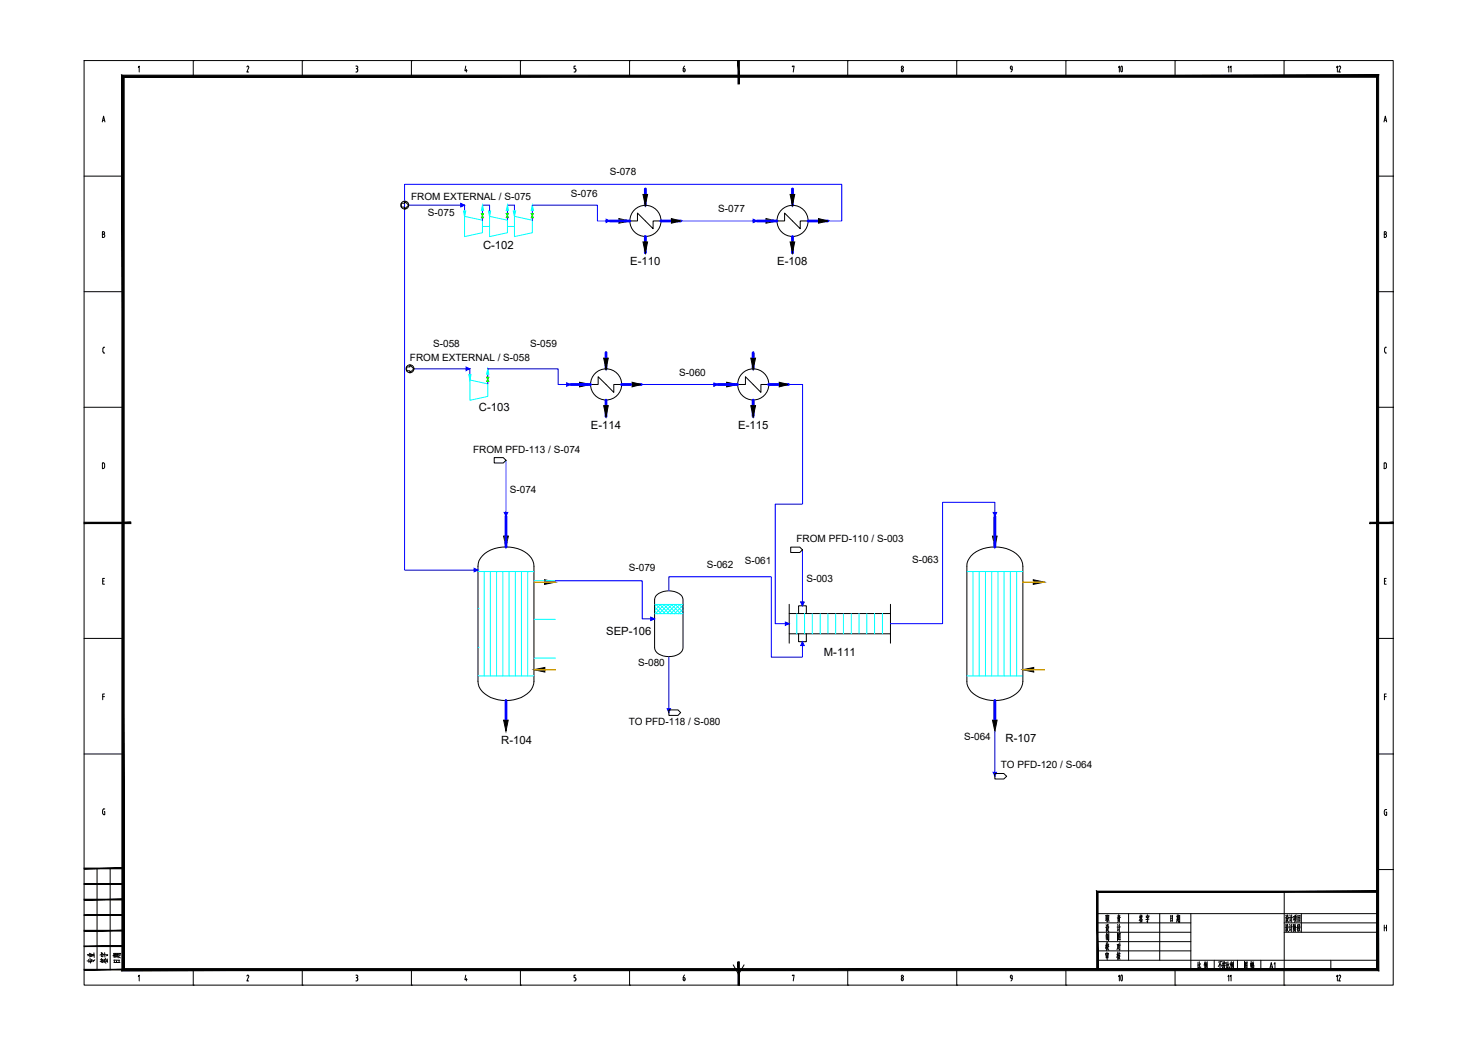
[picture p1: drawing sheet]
<svg xmlns="http://www.w3.org/2000/svg" width="420mm" height="297mm" viewBox="0 0 420 297" stroke-linecap="round" stroke-linejoin="round" font-family="sans-serif">
<g fill="none" stroke="#000" stroke-width=".28">
<path d="M23.9 17.2h372.2v262.8h-372.2zM39.3 19.2l.3-.4v1.7M54.9 17.2h.1M54.9 17.2v4.5M70.2 19l.4-.2 .1 .5M70.6 19.4l-.4 1.1h.5M85.9 17.2h.1M85.9 17.2v4.5M101.2 18.8l.5 .2v.3l-.3 .2 .3 .4M101.3 19.5h.1M101.7 19.9v.2M117 17.2h.1"/>
<path d="M117 17.2v4.5M132.4 18.8l-.2 1.3h.6M132.6 19.7v.8M147.9 17.2h.1M147.9 17.2v4.5M163.5 19.5l.2 .4M163.6 18.8h-.4v.7h.2M163.7 19.9v.2M179 17.2h.1M179 17.2v4.5M194.2 19.5h.3M194.2 19.5v.6"/>
<path d="M194.5 19.5l.3 .4M194.6 18.8l-.3 .7M194.7 19.9v.2M210 17.2h.1M225.2 19v-.2h.5l-.2 1.7M241 17.2h.1M241 17.2v4.5M256.2 19.9l.3-.4 .3 .4M256.2 19.9v.2M256.7 19.9v.2M272 17.2h.1M272 17.2v4.5"/>
<path d="M287.2 19.1l.3-.3 .3 .3M287.2 19.2l.2 .4 .3 .1v-.5M287.8 19.6l-.4 .8M303 17.2h.1M303 17.2v4.5M334 17.2h.1M334 17.2v4.5M365 17.2h.1M365 17.2v4.5M29.1 34.7l.3-1.7 .4 1.7M29.2 34.2h.5M101.7 20.1l-.1 .3-.4 .1"/>
<path d="M163.7 20.1l-.1 .3-.4 .1M194.2 20.1l.3 .3 .3-.3M256.2 20.1l.3 .3 .3-.3M393.4 34.7l.4-1.7 .4 1.7M393.6 34.2h.5M23.9 50.1h11.1M391.6 50.1h4.5M396.1 50.1h.1M29.1 66.6h.3M29.4 65.9h-.3v1.6h.3M29.5 65.9l.2 .3-.2 .4 .3 .4-.3 .5M393.5 66.6h.3"/>
<path d="M393.8 65.9h-.3v1.6h.3M393.8 65.9l.3 .3-.3 .4 .4 .4-.4 .5M23.9 82.9h11.1M29.2 99.1v.8M29.3 99.9l.1 .4 .3 .1M29.7 98.7l-.3 .1-.1 .3M391.6 82.9h4.5M393.6 99.1v.8M393.6 99.9l.3 .4M393.9 98.7h.2M393.9 98.7l-.3 .4M396.1 82.9h.1"/>
<path d="M23.9 115.8h11.1M391.6 115.8h4.5M393.9 100.4h.2M396.1 115.8h.1M29.1 131.6h.5l.1 .5v.8l-.6 .3zM394.1 132.1v.6M394.2 132l-.2-.4h-.5v1.6l.5-.1 .2-.4M396.1 148.6h.1M29.2 165.2h.4M29.7 164.4h-.5v1.7h.5M393.6 165.2h.3M394.1 164.4h-.5v1.7h.5"/>
<path d="M23.9 181.5h11.1M29.2 198h.5M29.7 197.3h-.5v1.6M391.6 181.5h4.5M393.6 198h.5M394.1 197.3h-.5v1.6M396.1 181.5h.1M23.9 214.3h11.1M391.6 214.3h4.5M396.1 214.3h.1M29.2 230.4v.7M29.2 231.1l.3 .4"/>
<path d="M29.6 230.7h.2v.9h-.3M29.8 229.9l-.4 .1-.2 .4M393.5 230.6v.7M393.6 231.3l.3 .4M394 230.8h.2v1h-.3M394.2 230.1l-.5 .1-.1 .4M27.6 246.9v28.7M31.3 246.9v28.7M312 259.7h79.6M320.8 259.7v13.3M326.2 260v.3M329.7 259.7v13.3"/>
<path d="M334.9 260v1.4M338.5 259.7v15.9M365.1 253.5v22.1M369.9 259.7v5.3M391.6 247.2h4.5M396.1 247.2h.1M29.1 273.1l1 .7M39.3 277.6l.3-.4v1.6M54.9 275.6v4.4M70.2 277.4l.4-.2 .1 .5M70.6 277.7l-.4 1.1h.5M85.9 275.6v4.4"/>
<path d="M101.2 277.2l.5 .2v.3l-.3 .2M101.3 277.9h.1M101.4 277.9l.3 .4M101.7 278.3l-.1 .4-.4 .1M117 275.6v4.4M132.4 277.2l-.2 1.3h.6M132.6 278.1v.7M147.9 275.6v4.4M163.6 277.2h-.4v.7l.4 .1 .1 .3M163.7 278.3v.2M163.7 278.4l-.1 .3-.4 .1M179 275.6v4.4"/>
<path d="M194.2 277.9l.1 .8h.3l.1-.4M194.2 277.9h.3M194.5 277.9l.3 .4M194.6 277.1l-.3 .8M208.4 274.3l1.6 2.6 1.5-2.6M225.2 277.4v-.2h.5l-.2 1.6M241 275.6v4.4M256.2 278.3l.3-.4 .3 .4M256.2 278.3l.3 .5 .2-.5M272 275.6v4.4M287.2 277.5l.3-.3 .3 .3M287.2 277.6l.2 .4 .3 .1v-.5"/>
<path d="M287.8 278.1l-.4 .7M303 275.6v4.4M312 273h79.6M312 262.3h26.5M312 265h26.5M312 267.7h26.5M312 270.3h26.5M324.1 261.5l.1 .4M324.2 260l-.2 .9M324.2 260.5l.1 .3M324.3 261.5v.4M324.3 260.8l.5 .7"/>
<path d="M324.3 260.7l-.5 1M324.4 260.4l-.3 .1M324.5 261.2l-.4 .1M324.6 260.1l-.2 .6M324.6 260.5v.3M324.6 261.5l-.2 .5M324.7 262l-.7 .2M324.8 260.4l-.3 .1M325.9 260.3v.5M326.2 261v1.2l-.2-.3M326.4 260.6l-.2 .5M326.4 260.7l-.4 .1"/>
<path d="M326.6 260.3l-.1 .4M326.6 260.4l-.7 .1M326.6 261.3l-.9 .1M332.8 260.2v1.7M333.2 261l-.4 .1M333.3 261.7l-.5 .1M333.3 260.3l-.5 .1M333.3 260.2v1.7M334 275.6v4.4M334.7 260v1.4M334.7 261.6l-.2 .5M334.8 261.6l.1 .3"/>
<path d="M334.9 260.8h-.2M334.9 261l-.2 .1M335.1 260.4l-.6 .1M335.1 261.4l-.6 .1M335.1 260.2v1.1M335.3 261.2l-.3 1M335.3 260.7l-.2 .1M335.4 260.2v2l-.2-.2M335.4 260.3h-.3M340.6 273.5v1.7M340.9 274.9l-.4 .5M340.9 274.2l-.3 .1"/>
<path d="M340.9 273.4v1.8l.2 .1h.2v-.5M341.2 273.9l-.3 .7M342.5 273.7v1.7M342.6 273.3l-.3 1M342.7 274.1l.2-.1-.3 1.2M342.7 274.4l.1 .3M342.8 273.7l-.2 .9M343 273.6l-.4 .1M343 273.9v.9M343.2 273.3v2.1l-.2-.3M345.2 273v2.6M346.8 273.8v1.6"/>
<path d="M346.9 273.4l-.6 1.3M347 274.1l.3 .5M347.3 273.3l-.9 .2M347.7 273.2v2.2l-.2-.3M347.8 274.3l-.3 .3M347.8 273.9l-.3 .1M347.9 273.6l-.1 .5M348 273.2l.1 .4M348.1 273.9l-.2 .9 .4 .6M348.2 274.4l-.4 1M348.3 273.7l-.4 .1M348.3 273.6v.4"/>
<path d="M348.4 274.3l-.6 .2M348.7 273.5v1.7M349 274.2l-.3 .1M349.1 273.4v1.7l.2 .2h.2v-.5M349.4 273.9l-.3 .6M350 273.7v1.7M350 273.3l-.3 1M350.1 274.3l.1 .3M350.1 274.1l.2-.1-.2 1.2M350.2 273.7l-.2 .9M350.4 273.6l-.3 .1M350.5 273.8v1"/>
<path d="M350.6 273.3v2.1l-.1-.3M351.8 273v2.6M353.8 275.3v-1.9v2M353.8 275.2l.7 .1M354.1 274.1l.4 .5M354.1 274.8l.1 .3M354.1 274.6l.1 .2M354.2 273.7l-.3 .6M354.3 273.9h-.2M354.4 273.8l-.5 .9M354.5 273.4v2M354.5 273.5l-.7 .1"/>
<path d="M355.5 273.8v.9M355.7 273.2v2.2M355.8 273.8v.8M355.8 273.9l-.3 .1M355.9 274.4v1M356 273.7v.6M356.2 274.5v.8M356.3 274.9h-.3M356.3 273.8h-.3M356.3 273.7v.5h-.3M356.4 274.4l-.5 .1M356.4 275.3l-.5 .1"/>
<path d="M356.4 273.5h-.5M356.4 274.3v1.1M365 275.6v4.4M365.1 262.3h26.5M365.1 265h26.5M365.4 262.8l.2 .4M365.5 260.2l.2 .3M365.6 263.5l-.3 .1M365.6 263.4v1M365.6 260.8l-.2 .1M365.6 260.8v1M365.7 264.1l-.2 .6"/>
<path d="M365.8 263.9l.5 .9M365.8 261.5l-.3 .5M365.8 263.2l-.1 .6M365.8 262.7v.5M365.9 260.1l-.2 1M365.9 261.3l.4 .8M366 262.7v.7l.3 .1M366 262.8l-.2 .1M366.1 260.1l.1 .7h.1M366.1 260.2h-.2M366.1 263.7l-.4 .1M366.1 263.6l-.5 1.2"/>
<path d="M366.2 261.1h-.4M366.2 261l-.5 1.2M366.6 260.8h.2l-.1 1.1M366.6 262.7l.2 .4M366.7 260.1l.1 .4M366.7 263.4l-.2 .1M366.7 263.4v1.1M366.8 264.1l-.2 .5M366.9 261.5l-.2 .4M367.1 262.7v2.1M367.2 260v2.2M367.4 263.4l-.6 .2"/>
<path d="M367.4 260.8l-.5 .1M367.7 262.7v2M367.8 260.5v.9M367.9 262.8l-.1 1.3-.1-.2M367.9 262.9h-.2M368 260.5h-.3M368.1 263.6l-.3 1.2M368.1 260.5v1.1M368.1 261.2l-.4 .3M368.1 262.9l.4 .8M368.2 262.7l-.3 1M368.2 263.5v1.3"/>
<path d="M368.3 260.8l-.4 1.4M368.3 260.2l-.1 .4M368.3 261.6l.2 .5M368.5 260.6h-.4M368.5 260.5v1.1M368.6 260.1l-.5 .1M368.9 262.9v1.8M369 260.1v1.9M369.1 263.6l-.2 .1M369.1 263.3h-.2M369.1 263.9l-.4 .2M369.1 262.7l-.2 .3"/>
<path d="M369.2 263.9l.4 .8M369.3 262.7l-.1 1M369.5 263.4l.1 .1M369.5 261.2l-.5 .1M369.5 260.8h-.5M369.5 262.9h-.2M369.5 262.8v.6M369.5 263.7l-.5 1.1M369.5 261.7l-.5 .1M369.5 263.7l-.3 .1M369.6 260.3l-.6 .1M369.6 260.2l-.1 1.8"/>
<path d="M378.3 273v2.6M393.5 263v1.6M393.5 263.7h.7M394.2 263v1.6M54.9 280h.1M85.9 280h.1M117 280h.1M147.9 280h.1M179 280h.1M210 280h.1M241 280h.1M272 280h.1"/>
<path d="M303 280h.1M334 280h.1M365 280h.1"/>
<circle cx="256.5" cy="19.1" r=".32"/>
<circle cx="256.5" cy="277.5" r=".32"/>
</g>
<g fill="#000" stroke="#000" stroke-width=".28">
<path d="M209.8 17.2l.4 6.7v-6.7zM209.8 17.2l.4 6.7h-.4z"/>
<path d="M34.7 21.4l.6 253.9v-253.3zM34.7 21.4l.6 253.9-.6 .6zM34.7 275.9l356.6-.6h-356zM34.7 275.9l356.6-.6 .6 .6zM391.3 22v253.3l.6 .6zM391.3 22l.6-.6v254.5zM35.3 22h356l.6-.6zM34.7 21.4h357.2l-356.6 .6z"/>
<path d="M23.9 148.4v.4l13.3-.4zM23.9 148.8l13.3-.4v.4z"/>
<path d="M389.4 148.8h6.7v-.4zM389.4 148.4h6.7l-6.7 .4z"/>
<path d="M23.9 255.8h11.1v-.2zM23.9 255.6h11.1l-11.1 .2z"/>
<path d="M23.9 251.4h11.1v-.2zM23.9 251.2h11.1l-11.1 .2z"/>
<path d="M23.9 247h11.1v-.3zM23.9 246.7h11.1l-11.1 .3z"/>
<path d="M312.2 253.6h79.4v-.3zM311.8 253.3h79.8l-79.4 .3zM311.8 253.3l.4 22.3v-22zM311.8 253.3l.4 22.3h-.4z"/>
<path d="M23.9 275.7h11.1v-.2zM23.9 275.5h11.1l-11.1 .2z"/>
<path d="M23.9 269.1h11.1v-.2zM23.9 268.9h11.1l-11.1 .2z"/>
<path d="M23.9 264.7h11.1v-.3zM23.9 264.4h11.1l-11.1 .3z"/>
<path d="M23.9 260.2h11.1v-.2zM23.9 260h11.1l-11.1 .2z"/>
<path d="M209.8 273.4v6.6h.4zM209.8 273.4h.4v6.6z"/>
</g>
<g fill="none" stroke="#000" stroke-width=".28">
<path d="M179 62.8h2.2v-2.2l4.5 4.4v-2.2h2.2M220.8 62.8h2.2v-2.2l4.5 4.4v-2.2h2.2M167.8 109.3h2.2v-2.2l4.5 4.4v-2.2h2.2M209.7 109.3h2.2v-2.2l4.4 4.4v-2.2h2.2M137.1 158a10.2 10.2 0 0 1 13.4 0 4.4 4.4 0 0 1 1.3 2.9v32.8a5.7 5.7 0 0 1-4.7 4.9 9.8 9.8 0 0 1-10.5-2.7l-.4-.7-.3-1.5v-32.8a3.9 3.9 0 0 1 1.2-2.9zM276.1 158a10.3 10.3 0 0 1 13.4 0 4.4 4.4 0 0 1 1.3 2.9v32.8a5.7 5.7 0 0 1-4.7 4.9 9.8 9.8 0 0 1-10.5-2.7l-.7-1.5v-.7v-32.8a4.1 4.1 0 0 1 1.2-2.9zM186.8 169.1a5.4 5.4 0 0 1 7.1 .4l.3 1v13.6a3.5 3.5 0 0 1-4.1 2.5 3.5 3.5 0 0 1-4-2.5v-13.6l.3-1zM224.4 171.8v11M224.4 174.4h28.7M227 174.4v-2.2h2.2v2.2M253.1 171.8v11M224.4 180.2h28.7"/>
<path d="M227 180.2v2.2h2.2v-2.2"/>
<circle cx="183.5" cy="62.8" r="4.4"/>
<circle cx="225.3" cy="62.8" r="4.4"/>
<circle cx="172.3" cy="109.3" r="4.4"/>
<circle cx="214.1" cy="109.3" r="4.4"/>
</g>
<g fill="none" stroke="#0ff" stroke-width=".28">
<path d="M135.9 162.5h15.9M137.7 162.5v29.6M139.4 162.5v29.6M141.2 162.5v29.6M142.9 162.5v29.6M144.7 162.5v29.6M146.5 162.5v29.6M148.2 162.5v29.6M150 162.5v29.6M186.1 173.6l.8 .8M186.1 172.5l1.9 1.9M186.1 171.8h8.1"/>
<path d="M186.1 174.4h8.1M186.5 171.8l2.6 2.6M186.7 171.8l-.6 .7M187.6 171.8l2.6 2.6M187.8 171.8l-1.7 1.8M188.7 171.8l2.6 2.6M188.9 171.8l-2.6 2.6M189.8 171.8l2.6 2.6M190 171.8l-2.6 2.6M190.9 171.8l2.6 2.6M191.1 171.8l-2.6 2.6M192 171.8l2.2 2.3"/>
<path d="M192.2 171.8l-2.6 2.6M193.1 171.8l1.1 1.2M193.3 171.8l-2.6 2.6M194.2 172l-2.4 2.4M194.2 173.1l-1.3 1.3M194.2 174.2l-.2 .2M194.2 171.8v.1M226.5 174.4v5.8M228.7 174.4v5.8M230.9 174.4v5.8M233.2 174.4v5.8M235.4 174.4v5.8"/>
<path d="M237.6 174.4v5.8M239.8 174.4v5.8M242 174.4v5.8M244.2 174.4v5.8M246.4 174.4v5.8M248.6 174.4v5.8M250.9 174.4v5.8M274.9 162.5h15.9M276.6 162.5v29.6M278.4 162.5v29.6M280.1 162.5v29.6M281.9 162.5v29.6"/>
<path d="M283.7 162.5v29.6M285.4 162.5v29.6M287.2 162.5v29.6M289 162.5v29.6M135.9 192.1h15.9M274.9 192.1h15.9"/>
</g>
<g fill="none" stroke="#00f" stroke-width=".8">
<path d="M183.5 53.7v4.7M225.3 53.7v4.7M173.4 62.8h5.6M183.5 67.2v4.7M187.9 62.8h5.6M215.2 62.8h5.6M225.3 67.2v4.7M229.7 62.8h5.6M162.2 109.3h5.6M172.3 100.2v4.7M172.3 113.7v4.7M176.7 109.3h5.6"/>
<path d="M204 109.3h5.7M214.1 100.2v4.7M214.1 113.7v4.7M218.5 109.3h5.7M143.8 146.8v8.7M282.8 146.8v8.7M143.8 199.1v5.6M282.8 199.1v5.6"/>
</g>
<g fill="#000" stroke="#000" stroke-width=".28">
<path d="M182.8 55.3h1.3l-.6 3.1zM224.6 55.3h1.3l-.6 3.1zM175.9 62.1l3.1 .7-3.1 .6zM182.8 68.8h1.3l-.6 3.1zM190.9 62.1l2.6 .7-2.6 .6zM217.7 62.1l3.1 .7-3.1 .6zM224.6 68.8h1.3l-.6 3.1zM232.7 62.1l2.6 .7-2.6 .6zM164.7 108.7l3.1 .6-3.1 .7zM171.6 101.8h1.3l-.6 3.1zM171.6 115.3h1.3l-.6 3.1zM179.7 108.7l2.6 .6-2.6 .7z"/>
<path d="M206.6 108.7l3.1 .6-3.1 .7zM213.4 101.8h1.4l-.7 3.1zM213.4 115.3h1.4l-.7 3.1zM221.5 108.7l2.7 .6-2.7 .7zM143.2 152.4h1.3l-.7 3.1zM282.1 152.4h1.3l-.6 3.1zM154.8 164.8l3.1 .7-3.1 .6zM293.7 164.8l3.2 .7-3.2 .6zM151.8 190.4l3.1-.7v1.3zM290.8 190.4l3.1-.7v1.3zM143.2 204.7h1.3l-.7 3.1zM282.1 204.7h1.3l-.6 3.1z"/>
</g>
<path d="M151.8 165.5h6.1M290.8 165.5h6.1M151.8 190.4h6.1h-3M290.8 190.4h6.1h-3" fill="none" stroke="#ffbf00" stroke-width=".38"/>
<!-- layer: EQUIPMENT -->
<g fill="none" stroke="#0ff" stroke-width=".28">
<path d="M132.1 60v7.3l5-1.1v-3.6l-5-1.1M144.3 58.3v1M146.2 60v1.5M137.1 64.4h2.1M139.2 61.5l5.1 1.1v3.6l-5.1 1.1zM144.3 64.4h1.9M146.2 61.5l5.1 1.1v3.6l-5.1 1.1zM133.6 108l5.1 1.1v3.6l-5.1 1.1zM133.6 106.5v1.5M135.9 162h.1M135.9 173h.1M151.8 165.1h6.1"/>
<path d="M151.8 176.1h6.1M135.9 184h.1M151.8 187.1h6.1"/>
</g>
<path d="M132.1 58.3v1.7M144.3 59.3v1.3M144.3 58.3h1.9v1.7M151.3 58.3v2.4M137.1 60.7v-2.4h2.1v3.2M137.1 61.9v.7M144.3 61.9v.7M151.3 61.9v.7M133.6 104.8v1.7M138.7 104.8v2.4M138.7 108.4v.7" fill="none" stroke="#00f" stroke-width=".28"/>
<path d="M136.8 60.7h.7l-.7 1.2h.7zM143.9 60.6h.7l-.7 1.3h.7zM151 60.7h.7l-.7 1.2h.7zM138.3 107.2h.7l-.7 1.2h.7z" fill="none" stroke="#0f0" stroke-width=".28"/>
<g fill="#0ff" stroke="#0ff" stroke-width=".28">
<path d="M131.8 60h.6l-.3 1.5z"/>
<path d="M137.1 58.3l.4 1.5h-.7z"/>
<path d="M138.8 60h.7l-.3 1.5z"/>
<path d="M145.9 60h.7l-.4 1.5z"/>
<path d="M151.3 58.3l.4 1.5h-.7z"/>
<path d="M144.3 58.3l.3 1.5h-.7z"/>
<path d="M133.3 106.5h.6l-.3 1.5z"/>
<path d="M138.7 104.8l.3 1.6h-.7z"/>
</g>
<!-- layer: STREAM -->
<g fill="none" stroke="#00f" stroke-width=".28">
<path d="M116.1 58.3h16M151.3 58.3h18.5v4.5h3.6M193.5 62.8h21.7M235.3 62.8h4v-10.4h-124.3v109.6h20.9M117.6 104.8h16M138.7 104.8h20v4.5h3.5M182.3 109.3h21.7M224.2 109.3h4v34h-7.8v34h4M143.8 130.8v16M228.1 156.3v15.9M282.8 146.8v-4h-14.8v34.5h-14.9M157.9 165.1h24.7v10.8h3.5"/>
<path d="M190.1 167.9v-4h29.2v22.9h8.8v-4.4M190.1 186.6v16M282.8 207.8v12.9"/>
</g>
<!-- layer: STREAM_ARROW -->
<g fill="#00f" stroke="#00f" stroke-width=".28">
<path d="M227.6 171.1h1l-.5 1.1z"/>
<path d="M132.5 104.3l1.1 .5-1.1 .6z"/>
<path d="M161.1 108.8l1.1 .5-1.1 .5z"/>
<path d="M202.9 108.8l1.1 .5-1.1 .5z"/>
<path d="M223.3 176.8l1.1 .5-1.1 .5z"/>
<path d="M228.1 182.4l.5 1.1h-1z"/>
<path d="M282.3 145.7h1l-.5 1.1z"/>
<path d="M282.3 219.5h1l-.5 1.2z"/>
<path d="M143.3 145.7h1l-.5 1.1z"/>
<path d="M131 57.8l1.1 .5-1.1 .5z"/>
<path d="M172.3 62.3l1.1 .5-1.1 .5z"/>
<path d="M214.1 62.3l1.1 .5-1.1 .5z"/>
<path d="M134.8 161.5l1.1 .5-1.1 .5z"/>
<path d="M185 175.4l1.1 .5-1.1 .5z"/>
<path d="M189.6 201.5h1l-.5 1.1z"/>
</g>
<!-- layer: CONNECTOR -->
<g fill="none" stroke="#000" stroke-width=".28">
<path d="M114.1 57.8h.9v-.6l1.1 1.1-1.1 1.1v-.5h-.9zM115.6 104.3h.9v-.6l1.1 1.1-1.1 1.1v-.5h-.9zM140.5 130.1h2.6l.7 .7-.7 .8h-2.6zM224.8 155.5h2.6l.7 .8-.7 .7h-2.6zM190.1 201.8h2.6l.8 .8-.8 .8h-2.6zM282.8 219.9h2.6l.8 .8-.8 .7h-2.6z"/>
<circle cx="115.1" cy="58.3" r="1.12"/>
<circle cx="116.6" cy="104.8" r="1.12"/>
</g>
<text font-size="6.6" x="315.7" y="280.8">10</text>
<text font-size="6.2" x="315.7" y="22.2">10</text>
<g font-size="5.3">
<text x="312.9" y="266">设 计</text>
<text x="313.3" y="268.5">制 图</text>
<text x="27.9" y="274.8" transform="rotate(-90 27.9 274.8)">专业</text>
<text x="35.3" y="274.8" transform="rotate(-90 35.3 274.8)">日期</text>
<text x="312.9" y="271.3">校 对</text>
</g>
<g font-size="4.4">
<text x="382.1" y="21.9" transform="rotate(-90 382.1 21.9)">12</text>
<text x="363.4" y="276.6" transform="rotate(-90 363.4 276.6)">A1</text>
<text x="382.1" y="280.1" transform="rotate(-90 382.1 280.1)">12</text>
</g>
<g font-size="4">
<text x="351" y="21.9" transform="rotate(-90 351 21.9)">11</text>
<text x="351" y="280.1" transform="rotate(-90 351 280.1)">11</text>
</g>
<g font-size="3.2">
<text x="137.3" y="70.8">C-102</text>
<text x="179.1" y="75.4">E-110</text>
<text x="221" y="75.4">E-108</text>
<text x="136.1" y="117">C-103</text>
<text x="168" y="121.9">E-114</text>
<text x="209.8" y="121.9">E-115</text>
<text x="172.3" y="180.5">SEP-106</text>
<text x="234.2" y="186.4">M-111</text>
<text x="142.5" y="211.4">R-104</text>
<text x="285.9" y="211">R-107</text>
</g>
<g font-size="2.8">
<text x="173.3" y="49.7">S-078</text>
<text x="116.9" y="56.8">FROM EXTERNAL / S-075</text>
<text x="162.3" y="55.9">S-076</text>
<text x="121.7" y="61.5">S-075</text>
<text x="204.2" y="60.4">S-077</text>
<text x="123.1" y="98.7">S-058</text>
<text x="150.7" y="98.7">S-059</text>
<text x="116.5" y="102.6">FROM EXTERNAL / S-058</text>
<text x="193.1" y="106.9">S-060</text>
<text x="134.5" y="128.6">FROM PFD-113 / S-074</text>
<text x="144.9" y="140.1">S-074</text>
<text x="226.4" y="154.1">FROM PFD-110 / S-003</text>
<text x="200.9" y="161.3">S-062</text>
<text x="211.7" y="160.3">S-061</text>
<text x="259.3" y="160">S-063</text>
<text x="178.8" y="162.4">S-079</text>
<text x="229.2" y="165.6">S-003</text>
<text x="181.4" y="189.3">S-080</text>
<text x="178.8" y="206.1">TO PFD-118 / S-080</text>
<text x="274.1" y="210.5">S-064</text>
<text x="284.5" y="218.4">TO PFD-120 / S-064</text>
</g>
</svg>
